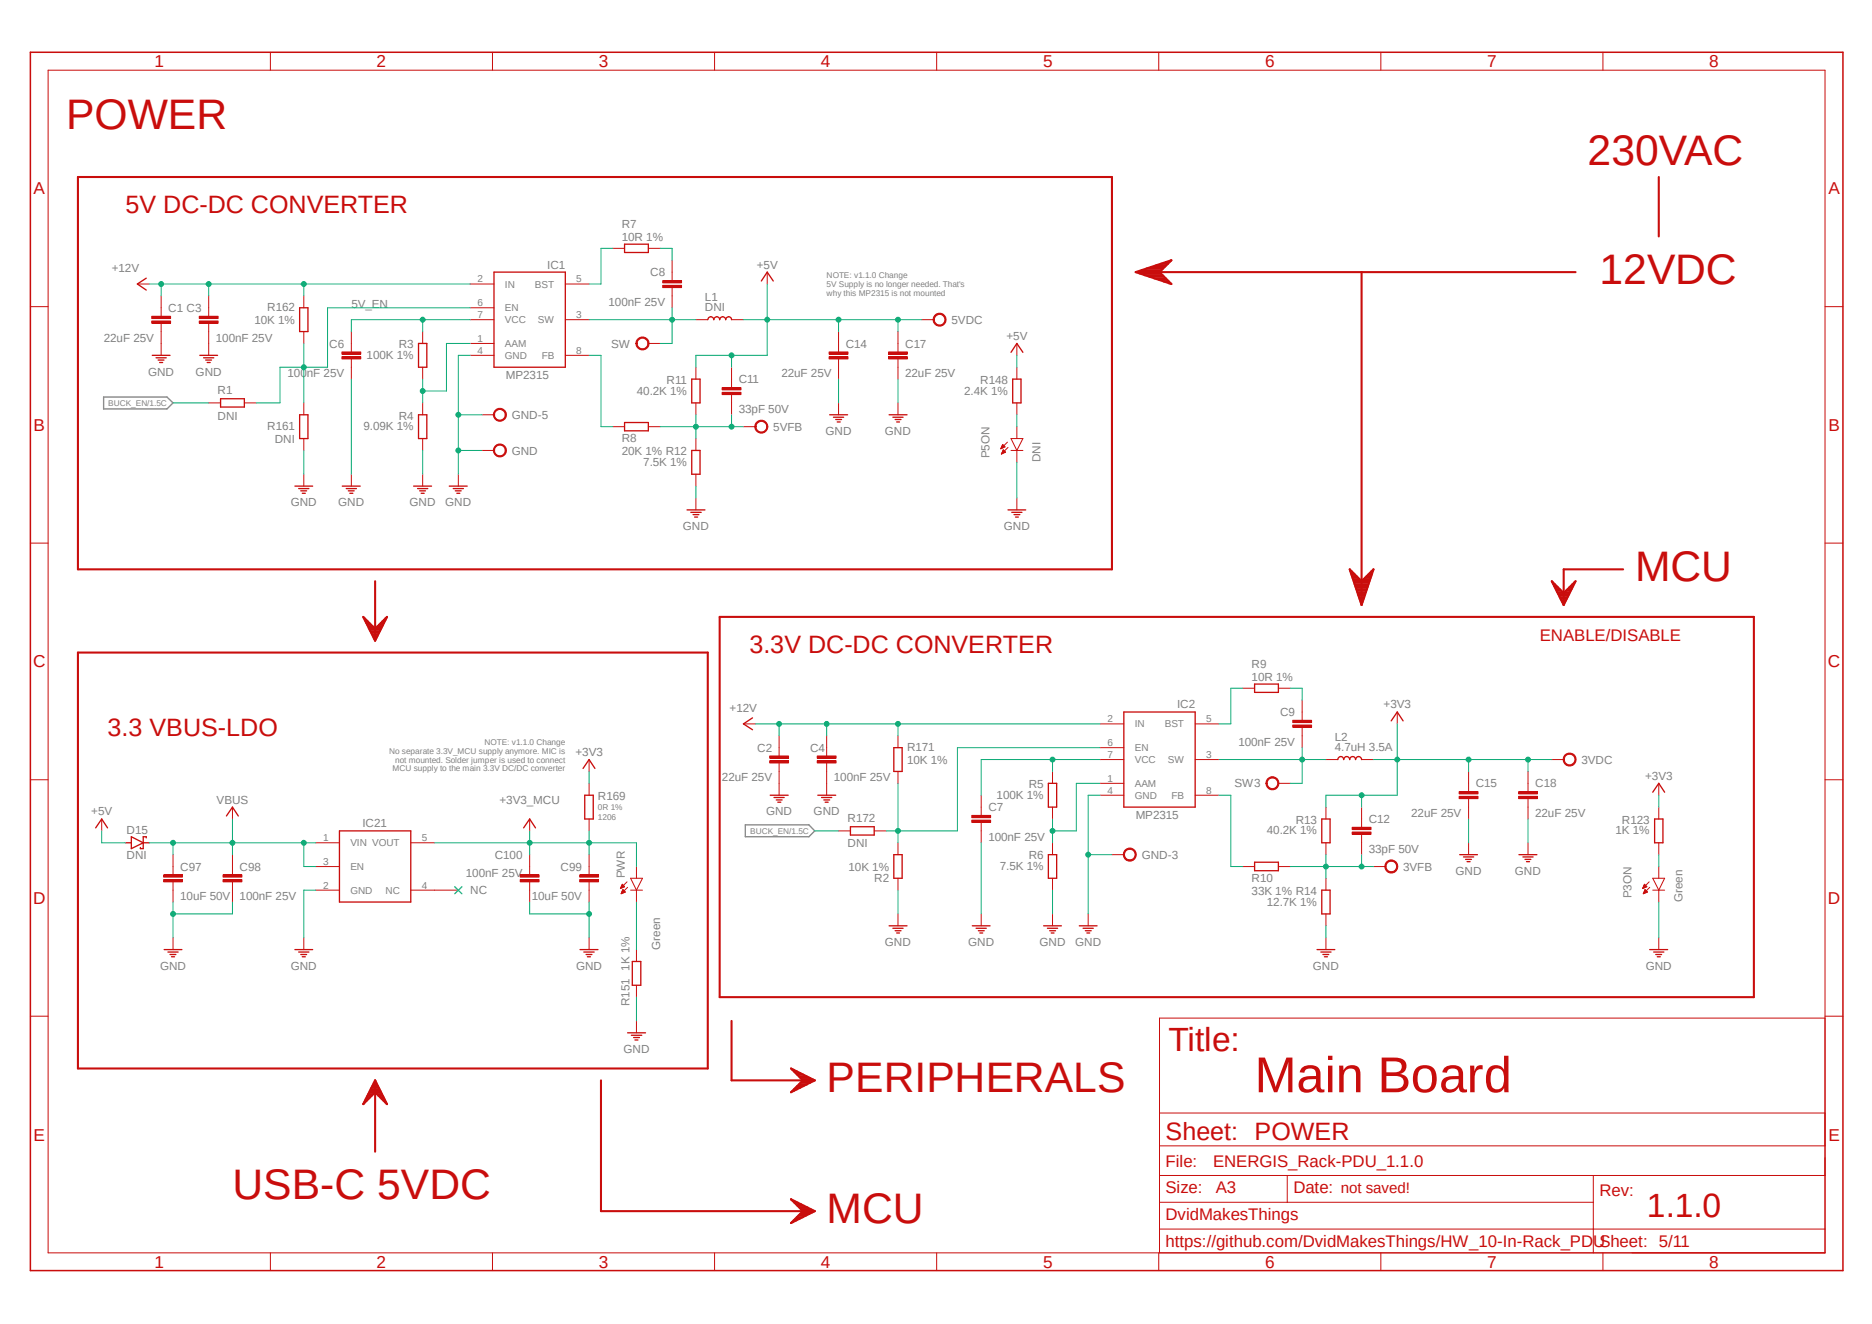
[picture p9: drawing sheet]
<svg xmlns="http://www.w3.org/2000/svg" width="420mm" height="297mm" viewBox="0 0 420 297" stroke-linecap="round" stroke-linejoin="round" font-family="sans-serif">
<path d="M6.3 11.4l407.6 274.2M413.9 11.4l-407.6 274.2" fill="none" stroke="#fff" stroke-width=".22"/>
<path d="M23.2 89.1h14.3l1.3 1.3-1.3 1.3h-14.3zM167.2 185h14.3l1.3 1.4-1.3 1.3h-14.3z" fill="none" stroke="#808080" stroke-width=".3"/>
<g fill="none" stroke="#c90d0c" stroke-width=".47">
<path d="M17.5 39.7h232v88h-232zM372.2 39.7v13.3M258.3 59.9h3M259.4 59.5h2.3M260.5 59.2h1.5M261.6 58.8h.8M262.6 58.5h.2M254.8 61h98.7M254.8 61l8-2.6-2.7 2.6 2.7 2.7zM255.7 61.3h4.7M256.1 60.6h4.5M256.8 61.7h4"/>
<path d="M257.2 60.2h3.7M257.9 62.1h3.3M259 62.4h2.5M260.1 62.8h1.8M261.1 63.2h1.2M262.2 63.5h.4M305.5 61v74.7M81.5 138.4l2.7 2.7 2.6-2.7-2.6 5.3zM81.6 138.7h.2M81.8 139.1h.4M82 139.4h.5M82.2 139.8h.7"/>
<path d="M84.2 130.4v13.3M85.4 139.8h.7M85.8 139.4h.5M86.1 139.1h.4M86.5 138.7h.2M161.5 138.4h232v85.3h-232zM302.8 127.7l2.7 2.7 2.6-2.7-2.6 8zM302.9 127.8h.1M302.9 128.1h.3M303.1 128.5h.5M303.2 128.9h.8M303.3 129.2h1"/>
<path d="M303.4 129.6h1.3M303.6 130h1.5M303.7 130.3h1.7M303.8 130.7h3.3M303.9 131.1h3.1M304 131.4h2.9M304.2 131.8h2.6M304.3 132.2h2.4M304.4 132.5h2.1M304.5 132.9h1.9M304.6 133.3h1.7M304.8 133.6h1.4"/>
<path d="M304.9 134h1.2M305 134.3h.9M305.1 134.7h.7M305.3 135h.4M305.4 135.4h.2M305.5 130.3h1.8M305.9 130h1.5M306.2 129.6h1.3M306.6 129.2h1M307 128.9h.8M307.3 128.5h.5M307.7 128.1h.3"/>
<path d="M308.1 127.8h.1M348.1 130.4l2.7 2.7 2.7-2.7-2.7 5.3zM348.3 130.7h.1M348.5 131.1h.3M348.7 131.4h.5M348.8 131.8h.7M349 132.2h.9M349.2 132.5h1.1M349.4 132.9h1.2M349.6 133.3h2.4M349.8 133.6h2.1M349.9 134h1.8"/>
<path d="M350.1 134.3h1.4M350.3 134.7h1M350.5 135h.6M350.6 135.4h.3M351 132.9h1.2M351.3 132.5h1.1M351.7 132.2h.9M352 131.8h.8M352.4 131.4h.5M352.8 131.1h.3M353.1 130.7h.2M364.2 127.7h-13.4v8"/>
<path d="M17.5 146.4h141.3v93.3h-141.3zM82.4 140.2h.8M82.5 140.5h1.1M82.7 140.9h1.3M82.9 141.2h2.5M83.1 141.6h2.1M83.3 141.9h1.7M83.4 142.3h1.4M83.7 142.7h1M83.8 143h.7M84 143.4h.3M84.3 140.9h1.3"/>
<path d="M84.7 140.5h1.1M85 140.2h.9M164.1 229v13.4h18.7M177.5 239.7l5.3 2.7-5.3 2.6 2.6-2.6zM177.8 240h.3M81.5 247.6h.1M81.7 247.3h.2M81.9 246.9h.4M82 246.5h.6M82.3 246.2h.7M82.4 245.8h1M82.6 245.4h1.1"/>
<path d="M82.8 245.1h1.3M83 244.7h2.3M83.1 244.3h2M83.3 244h1.7M83.5 243.6h1.3M83.7 243.3h.9M83.9 242.9h.5M84.1 242.5h.1M84.2 242.4v16M84.2 242.4l2.6 5.3-2.6-2.7-2.7 2.7zM84.2 245.1h1.3M84.6 245.4h1.1"/>
<path d="M84.9 245.8h1M85.3 246.2h.8M85.6 246.5h.6M86 246.9h.4M86.4 247.3h.2M86.7 247.6h.1M134.8 242.4v29.3h48M177.8 244.7h.3M178.1 244.3h.7M178.1 240.4h.7M178.5 244h1M178.5 240.7h1"/>
<path d="M178.9 243.6h1.4M178.9 241.1h1.4M179.2 243.3h1.8M179.2 241.5h1.8M179.6 241.8h2.1M179.6 242.9h2.1M180 242.5h2.5M180 242.2h2.5M177.5 269l5.3 2.7-5.3 2.7 2.6-2.7zM177.7 274.2h.2M177.8 269.4h.4M178.1 273.8h.5"/>
<path d="M178.2 269.8h.8M178.4 273.4h1M178.6 270.1h1.1M178.8 273h1.3M178.9 270.5h1.5M179.2 272.7h1.6M179.3 270.8h1.8M179.5 272.3h2.1M179.7 271.2h2.2M179.9 271.9h2.4M180 271.6h2.6"/>
</g>
<path d="M46.8 69v1.9M46.8 72.5v1.9M105.5 77h5.3M105.5 63.7h5.3M105.5 71.7h5.3M105.5 79.7h5.3M105.5 69h5.3M126.8 63.7h5.4M126.8 71.7h5.4M126.8 79.7h5.4" fill="none" stroke="#c90d0c" stroke-width=".22"/>
<path d="M110.8 61h16v21.4h-16z" fill="none" stroke="#c90d0c" stroke-width=".3"/>
<path d="M44.7 72h4.2v.5h-4.2z" fill-rule="evenodd" fill="#c90d0c"/>
<path d="M44.7 72h4.2v.5h-4.2z" fill="none" stroke="#c90d0c" stroke-width=".22"/>
<path d="M44.7 71h4.2v.5h-4.2z" fill-rule="evenodd" fill="#c90d0c"/>
<path d="M44.7 71h4.2v.5h-4.2zM46.8 66.4v2.6M46.8 74.4v2.6M78.8 77v1.9M78.8 80.5v1.9" fill="none" stroke="#c90d0c" stroke-width=".22"/>
<path d="M76.7 80h4.2v.5h-4.2z" fill-rule="evenodd" fill="#c90d0c"/>
<path d="M76.7 80h4.2v.5h-4.2z" fill="none" stroke="#c90d0c" stroke-width=".22"/>
<path d="M76.7 79h4.2v.5h-4.2z" fill-rule="evenodd" fill="#c90d0c"/>
<g fill="none" stroke="#c90d0c" stroke-width=".22">
<path d="M137.5 55.7h2.6M145.5 55.7h2.6M36.2 77v2.7M46.8 77v2.7M76.7 79h4.2v.5h-4.2zM78.8 74.4v2.6M150.8 61v1.9M150.8 64.5v1.9M78.8 82.4v2.6M94.8 90.4v2.6M94.8 98.4v2.6M78.8 106.4v2.7"/>
<path d="M94.8 106.4v2.7M102.8 106.4v2.7"/>
</g>
<g fill="none" stroke="#c90d0c" stroke-width=".3">
<path d="M140.1 54.8h5.4v1.8h-5.4zM34.2 79.7h3.9M44.8 79.7h4M35 80.3h2.3M35.5 80.8h1.3M35.8 81.3h.7M45.7 80.3h2.3M46.1 80.8h1.4M46.5 81.3h.7M93.9 93h1.9v5.4h-1.9zM76.8 109.1h4M77.7 109.6h2.3"/>
<path d="M78.1 110.1h1.4M78.5 110.7h.7M92.8 109.1h4M93.7 109.6h2.3M94.1 110.1h1.4M94.5 110.7h.7M100.8 109.1h4M101.7 109.6h2.3M102.2 110.1h1.3M102.5 110.7h.7"/>
</g>
<path d="M148.7 64h4.2v.5h-4.2z" fill-rule="evenodd" fill="#c90d0c"/>
<path d="M148.7 64h4.2v.5h-4.2z" fill="none" stroke="#c90d0c" stroke-width=".22"/>
<path d="M148.7 62.9h4.2v.6h-4.2z" fill-rule="evenodd" fill="#c90d0c"/>
<g fill="none" stroke="#c90d0c" stroke-width=".22">
<path d="M150.8 58.4v2.6M148.7 62.9h4.2v.6h-4.2zM150.8 66.4v2.6M156.1 71.7h2.7M164.1 71.7h2.7M137.5 95.7h2.6M145.5 95.7h2.6M156.1 82.4v2.6M156.1 90.4v2.6M156.1 98.4v2.6M164.1 85v1.9M164.1 88.5v1.9"/>
<path d="M156.1 106.4v2.7M156.1 111.7v2.7"/>
</g>
<path d="M158.8 71.7a.68 .68 0 0 1 .7-.7 .68 .68 0 0 1 .6 .7 .66 .66 0 0 1 .7-.7 .66 .66 0 0 1 .7 .7 .68 .68 0 0 1 .6-.7 .68 .68 0 0 1 .7 .7 .66 .66 0 0 1 .7-.7 .66 .66 0 0 1 .6 .7M140.1 94.8h5.4v1.8h-5.4zM155.2 85h1.9v5.4h-1.9zM154.1 114.4h4.1M155 114.9h2.3M155.2 101h1.9v5.4h-1.9zM155.5 115.4h1.3M155.8 116h.7" fill="none" stroke="#c90d0c" stroke-width=".3"/>
<path d="M162 88h4.2v.5h-4.2z" fill-rule="evenodd" fill="#c90d0c"/>
<path d="M162 88h4.2v.5h-4.2z" fill="none" stroke="#c90d0c" stroke-width=".22"/>
<path d="M162 87h4.2v.5h-4.2z" fill-rule="evenodd" fill="#c90d0c"/>
<path d="M172.1 61v2.7M206.8 71.7h2.7M162 87h4.2v.5h-4.2zM164.1 82.4v2.6M164.1 90.4v2.6M188.1 90.4v2.6" fill="none" stroke="#c90d0c" stroke-width=".22"/>
<path d="M170.8 63l1.3-2 1.4 2M186.1 93h4.1M187 93.6h2.3M187.5 94.1h1.3M187.8 94.7h.7" fill="none" stroke="#c90d0c" stroke-width=".3"/>
<path d="M209.7 70.8a1.46 1.46 0 0 1 2.3 .1 1.46 1.46 0 0 1-.8 2.2 1.46 1.46 0 0 1-1.9-1.4h.3a1.19 1.19 0 0 1 1.6-1.1 1.19 1.19 0 0 1 .4 1.9 1.19 1.19 0 0 1-1.9-.4l-.1-.4h-.3z" fill-rule="evenodd" fill="#c90d0c"/>
<path d="M145.5 77h2.6M209.7 70.8a1.46 1.46 0 0 1 2.3 .1 1.46 1.46 0 0 1-.8 2.2 1.46 1.46 0 0 1-1.9-1.4h.3a1.19 1.19 0 0 1 1.6-1.1 1.19 1.19 0 0 1 .4 1.9 1.19 1.19 0 0 1-1.9-.4l-.1-.4h-.3z" fill="none" stroke="#c90d0c" stroke-width=".22"/>
<path d="M143 76.1a1.48 1.48 0 0 1 2.4 .1 1.48 1.48 0 0 1-.8 2.3 1.48 1.48 0 0 1-1.9-1.5h.3a1.21 1.21 0 0 1 1.5-1.1 1.21 1.21 0 0 1 .7 1.9 1.21 1.21 0 0 1-2 0l-.2-.8h-.3z" fill-rule="evenodd" fill="#c90d0c"/>
<path d="M143 76.1a1.48 1.48 0 0 1 2.4 .1 1.48 1.48 0 0 1-.8 2.3 1.48 1.48 0 0 1-1.9-1.5h.3a1.21 1.21 0 0 1 1.5-1.1 1.21 1.21 0 0 1 .7 1.9 1.21 1.21 0 0 1-2 0l-.2-.8h-.3zM166.8 95.7h2.7" fill="none" stroke="#c90d0c" stroke-width=".22"/>
<path d="M169.7 94.8a1.46 1.46 0 0 1 2.3 .1 1.46 1.46 0 0 1-.8 2.2 1.46 1.46 0 0 1-1.9-1.4h.3a1.21 1.21 0 0 1 1.6-1.1 1.21 1.21 0 0 1 .6 1.8 1.21 1.21 0 0 1-1.9 .1l-.3-.8h-.3z" fill-rule="evenodd" fill="#c90d0c"/>
<path d="M169.7 94.8a1.46 1.46 0 0 1 2.3 .1 1.46 1.46 0 0 1-.8 2.2 1.46 1.46 0 0 1-1.9-1.4h.3a1.21 1.21 0 0 1 1.6-1.1 1.21 1.21 0 0 1 .6 1.8 1.21 1.21 0 0 1-1.9 .1l-.3-.8h-.3zM108.2 101h2.6" fill="none" stroke="#c90d0c" stroke-width=".22"/>
<path d="M111 100.1a1.47 1.47 0 0 1 2.4 .2 1.47 1.47 0 0 1-.9 2.2 1.47 1.47 0 0 1-1.8-1.5h.3a1.21 1.21 0 0 1 1.5-1.1 1.21 1.21 0 0 1 .6 1.9 1.21 1.21 0 0 1-1.9 0l-.2-.8h-.3z" fill-rule="evenodd" fill="#c90d0c"/>
<path d="M108.2 93h2.6M111 100.1a1.47 1.47 0 0 1 2.4 .2 1.47 1.47 0 0 1-.9 2.2 1.47 1.47 0 0 1-1.8-1.5h.3a1.21 1.21 0 0 1 1.5-1.1 1.21 1.21 0 0 1 .6 1.9 1.21 1.21 0 0 1-1.9 0l-.2-.8h-.3z" fill="none" stroke="#c90d0c" stroke-width=".22"/>
<path d="M111 92.1a1.47 1.47 0 0 1 2.4 .2 1.47 1.47 0 0 1-.9 2.2 1.47 1.47 0 0 1-1.8-1.5h.3a1.21 1.21 0 0 1 1.5-1.1 1.21 1.21 0 0 1 .6 1.9 1.21 1.21 0 0 1-1.9 0l-.2-.8h-.3z" fill-rule="evenodd" fill="#c90d0c"/>
<path d="M30.8 63.7h2.7M36.2 69v1.9M36.2 72.5v1.9M94.8 74.4v2.6M94.8 82.4v2.6M111 92.1a1.47 1.47 0 0 1 2.4 .2 1.47 1.47 0 0 1-.9 2.2 1.47 1.47 0 0 1-1.8-1.5h.3a1.21 1.21 0 0 1 1.5-1.1 1.21 1.21 0 0 1 .6 1.9 1.21 1.21 0 0 1-1.9 0l-.2-.8h-.3z" fill="none" stroke="#c90d0c" stroke-width=".22"/>
<path d="M32.8 62.4l-2 1.3 2 1.4M93.9 77h1.9v5.4h-1.9z" fill="none" stroke="#c90d0c" stroke-width=".3"/>
<path d="M34 72h4.3v.5h-4.3z" fill-rule="evenodd" fill="#c90d0c"/>
<path d="M34 72h4.3v.5h-4.3z" fill="none" stroke="#c90d0c" stroke-width=".22"/>
<path d="M34 71h4.3v.5h-4.3z" fill-rule="evenodd" fill="#c90d0c"/>
<path d="M34 71h4.3v.5h-4.3zM36.2 66.4v2.6M36.2 74.4v2.6M188.1 77v1.9M188.1 80.5v1.9" fill="none" stroke="#c90d0c" stroke-width=".22"/>
<path d="M186 80h4.2v.5h-4.2z" fill-rule="evenodd" fill="#c90d0c"/>
<path d="M186 80h4.2v.5h-4.2z" fill="none" stroke="#c90d0c" stroke-width=".22"/>
<path d="M186 79h4.2v.5h-4.2z" fill-rule="evenodd" fill="#c90d0c"/>
<path d="M186 79h4.2v.5h-4.2zM188.1 74.4v2.6M201.5 77v1.9M188.1 82.4v2.6M201.5 80.5v1.9" fill="none" stroke="#c90d0c" stroke-width=".22"/>
<path d="M199.3 80h4.3v.5h-4.3z" fill-rule="evenodd" fill="#c90d0c"/>
<path d="M199.3 80h4.3v.5h-4.3z" fill="none" stroke="#c90d0c" stroke-width=".22"/>
<path d="M199.3 79h4.3v.5h-4.3z" fill-rule="evenodd" fill="#c90d0c"/>
<g fill="none" stroke="#c90d0c" stroke-width=".22">
<path d="M199.3 79h4.3v.5h-4.3zM201.5 74.4v2.6M201.5 82.4v2.6M201.5 90.4v2.6M185.5 167.7v1.9M185.5 171.2v1.9M246.8 175.7h5.3M246.8 162.4h5.3M246.8 170.4h5.3M246.8 178.4h5.3M246.8 167.7h5.3M268.1 162.4h5.4"/>
<path d="M268.1 170.4h5.4M268.1 178.4h5.4"/>
</g>
<path d="M199.5 93h4M200.3 93.6h2.3M200.8 94.1h1.3M201.2 94.7h.6M252.1 159.7h16v21.4h-16z" fill="none" stroke="#c90d0c" stroke-width=".3"/>
<path d="M183.3 170.6h4.3v.6h-4.3z" fill-rule="evenodd" fill="#c90d0c"/>
<path d="M183.3 170.6h4.3v.6h-4.3z" fill="none" stroke="#c90d0c" stroke-width=".22"/>
<path d="M183.3 169.6h4.3v.5h-4.3z" fill-rule="evenodd" fill="#c90d0c"/>
<path d="M183.3 169.6h4.3v.5h-4.3zM185.5 165.1v2.6M185.5 173.1v2.6M201.5 189.1v2.6M201.5 197v2.7M220.1 181.1v1.8M220.1 184.5v1.9" fill="none" stroke="#c90d0c" stroke-width=".22"/>
<path d="M200.5 191.7h1.9v5.3h-1.9z" fill="none" stroke="#c90d0c" stroke-width=".3"/>
<path d="M218 184h4.2v.5h-4.2z" fill-rule="evenodd" fill="#c90d0c"/>
<path d="M218 184h4.2v.5h-4.2z" fill="none" stroke="#c90d0c" stroke-width=".22"/>
<path d="M218 182.9h4.2v.5h-4.2z" fill-rule="evenodd" fill="#c90d0c"/>
<g fill="none" stroke="#c90d0c" stroke-width=".22">
<path d="M278.8 154.4h2.7M286.8 154.4h2.7M292.1 159.7v1.9M174.8 175.7v2.7M185.5 175.7v2.7M220.1 178.4v2.7M292.1 163.2v1.9M218 182.9h4.2v.5h-4.2zM220.1 186.4v2.7M236.1 189.1v2.6M236.1 197v2.7M220.1 205v2.7"/>
<path d="M236.1 205v2.7M244.1 205v2.7"/>
</g>
<g fill="none" stroke="#c90d0c" stroke-width=".3">
<path d="M281.5 153.5h5.3v1.8h-5.3zM172.8 178.4h4M173.7 178.9h2.2M174.2 179.5h1.3M174.5 180h.7M183.5 178.4h4M184.3 178.9h2.3M184.8 179.5h1.3M185.1 180h.7M235.2 191.7h1.9v5.3h-1.9zM218.1 207.7h4M219 208.2h2.3"/>
<path d="M219.5 208.8h1.3M219.8 209.3h.7M234.1 207.7h4M235 208.2h2.3M235.5 208.8h1.3M235.8 209.3h.7M242.1 207.7h4M243 208.2h2.3M243.5 208.8h1.3M243.8 209.3h.7"/>
</g>
<path d="M290 162.6h4.3v.6h-4.3z" fill-rule="evenodd" fill="#c90d0c"/>
<path d="M290 162.6h4.3v.6h-4.3z" fill="none" stroke="#c90d0c" stroke-width=".22"/>
<path d="M290 161.6h4.3v.5h-4.3z" fill-rule="evenodd" fill="#c90d0c"/>
<g fill="none" stroke="#c90d0c" stroke-width=".22">
<path d="M292.1 157.1v2.6M290 161.6h4.3v.5h-4.3zM292.1 165.1v2.6M297.5 170.4h2.6M305.5 170.4h2.6M278.8 194.4h2.7M286.8 194.4h2.7M297.5 181.1v2.6M297.5 189.1v2.6M297.5 197v2.7M305.5 183.7v1.9M305.5 187.2v1.9"/>
<path d="M297.5 205v2.7M297.5 210.4v2.6"/>
</g>
<path d="M300.1 170.4a.66 .66 0 0 1 .7-.7 .66 .66 0 0 1 .7 .7 .68 .68 0 0 1 .6-.7 .68 .68 0 0 1 .7 .7 .66 .66 0 0 1 .7-.7 .66 .66 0 0 1 .6 .7 .68 .68 0 0 1 .7-.7 .68 .68 0 0 1 .7 .7M281.5 193.4h5.3v1.9h-5.3zM296.5 183.7h1.9v5.4h-1.9zM296.5 199.7h1.9v5.3h-1.9zM295.5 213h4M296.3 213.6h2.3M296.8 214.1h1.3M297.1 214.6h.7" fill="none" stroke="#c90d0c" stroke-width=".3"/>
<path d="M303.4 186.6h4.2v.6h-4.2z" fill-rule="evenodd" fill="#c90d0c"/>
<path d="M303.4 186.6h4.2v.6h-4.2z" fill="none" stroke="#c90d0c" stroke-width=".22"/>
<path d="M303.4 185.6h4.2v.5h-4.2z" fill-rule="evenodd" fill="#c90d0c"/>
<path d="M348.1 170.4h2.7M303.4 185.6h4.2v.5h-4.2zM305.5 181.1v2.6M305.5 189.1v2.6M329.5 189.1v2.6" fill="none" stroke="#c90d0c" stroke-width=".22"/>
<path d="M327.5 191.7h4M328.3 192.2h2.3M328.8 192.8h1.3M329.1 193.3h.7" fill="none" stroke="#c90d0c" stroke-width=".3"/>
<path d="M351 169.4a1.46 1.46 0 0 1 2.4 .1 1.46 1.46 0 0 1-.8 2.2 1.46 1.46 0 0 1-1.9-1.3h.2a1.19 1.19 0 0 1 1.7-1.2 1.19 1.19 0 0 1 .4 2 1.19 1.19 0 0 1-2-.4l-.1-.4h-.2z" fill-rule="evenodd" fill="#c90d0c"/>
<path d="M286.8 175.7h2.7M351 169.4a1.46 1.46 0 0 1 2.4 .1 1.46 1.46 0 0 1-.8 2.2 1.46 1.46 0 0 1-1.9-1.3h.2a1.19 1.19 0 0 1 1.7-1.2 1.19 1.19 0 0 1 .4 2 1.19 1.19 0 0 1-2-.4l-.1-.4h-.2z" fill="none" stroke="#c90d0c" stroke-width=".22"/>
<path d="M284.4 174.8a1.46 1.46 0 0 1 2.3 .1 1.46 1.46 0 0 1-.8 2.2 1.46 1.46 0 0 1-1.9-1.4h.3a1.19 1.19 0 0 1 1.6-1.2 1.19 1.19 0 0 1 .4 2 1.19 1.19 0 0 1-1.9-.4l-.1-.4h-.3z" fill-rule="evenodd" fill="#c90d0c"/>
<path d="M284.4 174.8a1.46 1.46 0 0 1 2.3 .1 1.46 1.46 0 0 1-.8 2.2 1.46 1.46 0 0 1-1.9-1.4h.3a1.19 1.19 0 0 1 1.6-1.2 1.19 1.19 0 0 1 .4 2 1.19 1.19 0 0 1-1.9-.4l-.1-.4h-.3zM308.1 194.4h2.7" fill="none" stroke="#c90d0c" stroke-width=".22"/>
<path d="M311 193.4a1.46 1.46 0 0 1 2.4 .1 1.46 1.46 0 0 1-.8 2.3 1.46 1.46 0 0 1-1.9-1.4h.2a1.19 1.19 0 0 1 1.6-1.2 1.19 1.19 0 0 1 .5 2 1.19 1.19 0 0 1-2-.4l-.1-.4h-.2z" fill-rule="evenodd" fill="#c90d0c"/>
<path d="M249.5 191.7h2.6M311 193.4a1.46 1.46 0 0 1 2.4 .1 1.46 1.46 0 0 1-.8 2.3 1.46 1.46 0 0 1-1.9-1.4h.2a1.19 1.19 0 0 1 1.6-1.2 1.19 1.19 0 0 1 .5 2 1.19 1.19 0 0 1-2-.4l-.1-.4h-.2z" fill="none" stroke="#c90d0c" stroke-width=".22"/>
<path d="M252.3 190.8a1.46 1.46 0 0 1 2.4 .1 1.46 1.46 0 0 1-.8 2.2 1.46 1.46 0 0 1-1.9-1.4h.3a1.19 1.19 0 0 1 1.6-1.2 1.19 1.19 0 0 1 .4 2 1.19 1.19 0 0 1-2-.4v-.4h-.3z" fill-rule="evenodd" fill="#c90d0c"/>
<path d="M313.5 159.7v2.7M166.8 162.4h2.7M174.8 167.7v1.9M174.8 171.2v1.9M236.1 173.1v2.6M236.1 181.1v2.6M252.3 190.8a1.46 1.46 0 0 1 2.4 .1 1.46 1.46 0 0 1-.8 2.2 1.46 1.46 0 0 1-1.9-1.4h.3a1.19 1.19 0 0 1 1.6-1.2 1.19 1.19 0 0 1 .4 2 1.19 1.19 0 0 1-2-.4v-.4h-.3z" fill="none" stroke="#c90d0c" stroke-width=".22"/>
<path d="M168.8 161l-2 1.4 2 1.3M235.2 175.7h1.9v5.4h-1.9zM312.1 161.7l1.4-2 1.3 2" fill="none" stroke="#c90d0c" stroke-width=".3"/>
<path d="M172.7 170.6h4.2v.6h-4.2z" fill-rule="evenodd" fill="#c90d0c"/>
<path d="M172.7 170.6h4.2v.6h-4.2z" fill="none" stroke="#c90d0c" stroke-width=".22"/>
<path d="M172.7 169.6h4.2v.5h-4.2z" fill-rule="evenodd" fill="#c90d0c"/>
<path d="M172.7 169.6h4.2v.5h-4.2zM174.8 165.1v2.6M174.8 173.1v2.6M329.5 175.7v1.9M329.5 179.2v1.9" fill="none" stroke="#c90d0c" stroke-width=".22"/>
<path d="M327.4 178.6h4.2v.6h-4.2z" fill-rule="evenodd" fill="#c90d0c"/>
<path d="M327.4 178.6h4.2v.6h-4.2z" fill="none" stroke="#c90d0c" stroke-width=".22"/>
<path d="M327.4 177.6h4.2v.5h-4.2z" fill-rule="evenodd" fill="#c90d0c"/>
<path d="M327.4 177.6h4.2v.5h-4.2zM329.5 173.1v2.6M342.8 175.7v1.9M342.8 179.2v1.9M329.5 181.1v2.6" fill="none" stroke="#c90d0c" stroke-width=".22"/>
<path d="M340.7 178.6h4.2v.6h-4.2z" fill-rule="evenodd" fill="#c90d0c"/>
<path d="M340.7 178.6h4.2v.6h-4.2z" fill="none" stroke="#c90d0c" stroke-width=".22"/>
<path d="M340.7 177.6h4.2v.5h-4.2z" fill-rule="evenodd" fill="#c90d0c"/>
<g fill="none" stroke="#c90d0c" stroke-width=".22">
<path d="M68.2 66.4v2.6M68.2 74.4v2.6M228.1 77v2.7M46.8 90.4h2.7M54.8 90.4h2.7M68.2 90.4v2.6M68.2 98.4v2.6M224.8 100h.4M224.9 99.9h.2M224.9 99.8h.1M226 99.2l-1.5 1.5M226.8 98.4h2.7l-1.4 2.6z"/>
<path d="M228.1 82.4v2.6M228.1 90.4v2.6M228.1 95.7v2.7M68.2 106.4v2.7M224.5 100.6l.1 .1M224.6 100.5h.2M224.6 100.5h.4M224.7 100.4h.5M224.7 100.2h.8M224.7 101.8h.1M224.7 100.2h.7M224.7 101.7h.3"/>
<path d="M224.8 100.1h.5M224.8 101.6h.4M224.8 101.5h.7M224.9 101.4h.7M224.9 101.3h.6M225 101.2h.4M225 101.1h.3M225 101h.2M225.5 100.2l-.5-.5-.5 1M225.5 100.2l-1 .5M225.6 101.4l-.5-.5-.4 1M225.6 101.4l-.9 .5"/>
<path d="M226.1 100.4l-1.4 1.5M226.8 101h2.7M228.1 101v2.7M228.1 111.7v2.7M340.7 177.6h4.2v.5h-4.2zM342.8 173.1v2.6M372.2 175.7v2.7M38.8 194.4v1.9M38.8 197.8v1.9M70.8 199.7h5.4M70.8 189.1h5.4M70.8 194.4h5.4"/>
<path d="M92.2 199.7h5.3M92.2 189.1h5.3M342.8 181.1v2.6M342.8 189.1v2.6M368.6 199.3h.1M368.6 199.2h.3M368.6 199.1h.5M368.7 199h.6M368.7 198.9h.7M368.8 198.8h.5M368.8 198.7h.4M368.9 198.6h.2"/>
<path d="M368.9 198.5h.2M368.9 198.4l.6 .5-.9 .4zM368.9 199.9h.5M369 199.8h.3M369 199.7h.2M369 199.6h.1M369.1 199.6l.5 .5-.9 .4zM370 197.8l-1.4 1.5M370.1 199.1l-1.4 1.4M370.8 197h2.7l-1.3 2.7zM370.8 199.7h2.7M372.2 181.1v2.6"/>
<path d="M372.2 189.1v2.6M372.2 194.4v2.6M372.2 199.7v2.7M201.5 205v2.7M368.7 200.4h.2M368.8 200.3h.3M368.8 200.2h.6M368.9 200.1h.7M368.9 200h.6M372.2 210.4v2.6"/>
</g>
<g fill="none" stroke="#c90d0c" stroke-width=".3">
<path d="M67.2 69h1.9v5.4h-1.9zM226.8 79l1.3-2 1.4 2M49.5 89.5h5.3v1.8h-5.3zM67.2 93h1.9v5.4h-1.9zM227.2 85h1.9v5.4h-1.9zM66.2 109.1h3.9M67 109.6h2.3M67.5 110.1h1.3M67.8 110.7h.7M226.1 114.4h4M227 114.9h2.3M227.5 115.4h1.3"/>
<path d="M227.8 116h.7M370.8 177.7l1.4-2 1.3 2M76.2 186.4h16v16h-16zM340.8 191.7h4M341.7 192.2h2.3M342.1 192.8h1.4M342.5 193.3h.7M371.2 183.7h1.9v5.4h-1.9zM199.5 207.7h4M200.3 208.2h2.3M200.8 208.8h1.3M201.2 209.3h.6"/>
<path d="M370.1 213h4M371 213.6h2.3M371.5 214.1h1.3M371.8 214.6h.7"/>
</g>
<path d="M36.7 197.3h4.2v.5h-4.2z" fill-rule="evenodd" fill="#c90d0c"/>
<path d="M36.7 197.3h4.2v.5h-4.2z" fill="none" stroke="#c90d0c" stroke-width=".22"/>
<path d="M36.7 196.3h4.2v.5h-4.2z" fill-rule="evenodd" fill="#c90d0c"/>
<path d="M36.7 196.3h4.2v.5h-4.2zM38.8 191.7v2.7M38.8 199.7v2.7M52.2 194.4v1.9M52.2 197.8v1.9" fill="none" stroke="#c90d0c" stroke-width=".22"/>
<path d="M50 197.3h4.3v.5h-4.3z" fill-rule="evenodd" fill="#c90d0c"/>
<path d="M50 197.3h4.3v.5h-4.3z" fill="none" stroke="#c90d0c" stroke-width=".22"/>
<path d="M50 196.3h4.3v.5h-4.3z" fill-rule="evenodd" fill="#c90d0c"/>
<path d="M50 196.3h4.3v.5h-4.3zM52.2 181.1v2.6M52.2 191.7v2.7M52.2 199.7v2.7M132.2 194.4v1.9M132.2 197.8v1.9M38.8 210.4v2.6" fill="none" stroke="#c90d0c" stroke-width=".22"/>
<path d="M50.8 183l1.4-1.9 1.3 1.9M36.8 213h4M37.7 213.6h2.3M38.1 214.1h1.4M38.5 214.6h.7" fill="none" stroke="#c90d0c" stroke-width=".3"/>
<path d="M130 197.3h4.3v.5h-4.3z" fill-rule="evenodd" fill="#c90d0c"/>
<path d="M130 197.3h4.3v.5h-4.3z" fill="none" stroke="#c90d0c" stroke-width=".22"/>
<path d="M130 196.3h4.3v.5h-4.3z" fill-rule="evenodd" fill="#c90d0c"/>
<path d="M118.8 194.4v1.9M118.8 197.8v1.9M130 196.3h4.3v.5h-4.3zM132.2 191.7v2.7M132.2 199.7v2.7" fill="none" stroke="#c90d0c" stroke-width=".22"/>
<path d="M116.7 197.3h4.2v.5h-4.2z" fill-rule="evenodd" fill="#c90d0c"/>
<path d="M116.7 197.3h4.2v.5h-4.2z" fill="none" stroke="#c90d0c" stroke-width=".22"/>
<path d="M116.7 196.3h4.2v.5h-4.2z" fill-rule="evenodd" fill="#c90d0c"/>
<g fill="none" stroke="#c90d0c" stroke-width=".22">
<path d="M10.8 15.7h398.6v265.4h-398.6zM60.7 11.7v4M110.5 11.7v4M160.3 11.7v4M210.1 11.7v4M260 11.7v4M309.8 11.7v4M359.6 11.7v4M6.8 68.8h4M409.4 68.8h4.1M6.8 121.8h4M409.4 121.8h4.1"/>
<path d="M6.8 174.9h4M132.2 170.4v2.7M132.2 175.7v2.7M201.5 165.1v2.6M201.5 173.1v2.6M409.4 174.9h4.1M22.8 183.7v2.7M97.5 199.7h5.3M116.7 196.3h4.2v.5h-4.2zM118.8 183.7v2.7M118.8 191.7v2.7M118.8 199.7v2.7"/>
<path d="M132.2 183.7v2.7M139.2 199.3h.1M139.3 199.2h.3M139.3 199.1h.5M139.4 199h.6M139.4 198.9h.7M139.4 198.8h.6M139.5 198.7h.4M139.5 198.6h.3M139.6 198.5h.1M139.6 199.9h.5M139.6 198.4l-.4 .9"/>
<path d="M139.6 198.4l.5 .5-.9 .4M139.6 198.4h.1M139.6 199.8h.4M139.7 199.7h.2M139.7 199.6h.1M140.7 197.8l-1.5 1.5M140.8 199.1l-1.4 1.4M141.5 199.7h2.6M141.5 197h2.6l-1.3 2.7zM142.8 194.4v2.6M142.8 199.7v2.7M188.1 186.4h2.7"/>
<path d="M196.1 186.4h2.7M68.2 210.4v2.6M132.2 210.4v2.6M139.4 200.4h.2M139.4 200.3h.4M139.5 200.2h.5M139.5 200.1h.8M139.5 200h.7M140.3 200.1l-.6-.5-.3 .9M140.3 200.1l-.9 .4M142.8 213v2.7M6.8 228h4"/>
<path d="M142.8 221v2.7M142.8 229v2.7M409.4 228h4.1M409.4 228.4h-149.3v52.7M260.1 249.7h149.3M260.1 257h149.3M260.1 263.7h149.3M260.1 275.7h149.3M260.1 269.7h97.4M288.8 263.7v6M357.5 263.7v17.4M60.7 281.1v3.9"/>
<path d="M110.5 281.1v3.9M160.3 281.1v3.9M210.1 281.1v3.9M260 281.1v3.9M309.8 281.1v3.9M359.6 281.1v3.9"/>
</g>
<g fill="none" stroke="#c90d0c" stroke-width=".3">
<path d="M130.8 172.4l1.4-2 1.3 2M131.2 178.4h1.9v5.3h-1.9zM200.5 167.7h1.9v5.4h-1.9zM21.5 185.7l1.3-2 1.3 2M28.2 189.1h1.3M29.5 187.7l2.6 1.4-2.6 1.3zM32.1 189.1h1.4M32.8 188v-.3h-.7v2.7h-.6v-.3M117.5 185.7l1.3-2 1.3 2M190.8 185.5h5.3v1.8h-5.3zM66.2 213h3.9M67 213.6h2.3"/>
<path d="M67.5 214.1h1.3M67.8 214.6h.7M130.1 213h4.1M131 213.6h2.3M131.5 214.1h1.3M131.8 214.6h.7M141.9 215.7h1.9v5.3h-1.9zM140.8 231.7h4M141.6 232.2h2.4M142.2 232.7h1.3M142.5 233.3h.6"/>
</g>
<path d="M6.8 11.7h406.7v273.3h-406.7z" fill="none" stroke="#c90d0c" stroke-width=".34"/>
<path d="M102 198.9l1.6 1.6M103.6 198.9l-1.6 1.6" fill="none" stroke="#0696d7" stroke-width=".3"/>
<path d="M33.5 63.7h72M36.2 63.7v2.7" fill="none" stroke="#0dab76" stroke-width=".22"/>
<circle cx="36.2" cy="63.7" r=".55" fill="#0dab76"/>
<g fill="none" stroke="#0dab76" stroke-width=".22">
<path d="M46.8 63.7v2.7"/>
<circle cx="36.2" cy="63.7" r=".55"/>
</g>
<circle cx="46.8" cy="63.7" r=".55" fill="#0dab76"/>
<g fill="none" stroke="#0dab76" stroke-width=".22">
<path d="M68.2 63.7v2.7"/>
<circle cx="46.8" cy="63.7" r=".55"/>
</g>
<circle cx="68.2" cy="63.7" r=".55" fill="#0dab76"/>
<g fill="none" stroke="#0dab76" stroke-width=".22">
<path d="M169.5 162.4h77.3M174.8 162.4v2.7"/>
<circle cx="68.2" cy="63.7" r=".55"/>
</g>
<circle cx="174.8" cy="162.4" r=".55" fill="#0dab76"/>
<g fill="none" stroke="#0dab76" stroke-width=".22">
<path d="M185.5 162.4v2.7"/>
<circle cx="174.8" cy="162.4" r=".55"/>
</g>
<circle cx="185.5" cy="162.4" r=".55" fill="#0dab76"/>
<g fill="none" stroke="#0dab76" stroke-width=".22">
<path d="M201.5 162.4v2.7"/>
<circle cx="185.5" cy="162.4" r=".55"/>
</g>
<circle cx="201.5" cy="162.4" r=".55" fill="#0dab76"/>
<g fill="none" stroke="#0dab76" stroke-width=".22">
<path d="M105.5 79.7h-2.7v26.7M102.8 93h5.4"/>
<circle cx="201.5" cy="162.4" r=".55"/>
</g>
<circle cx="102.8" cy="93" r=".55" fill="#0dab76"/>
<g fill="none" stroke="#0dab76" stroke-width=".22">
<path d="M102.8 101h5.4"/>
<circle cx="102.8" cy="93" r=".55"/>
</g>
<circle cx="102.8" cy="101" r=".55" fill="#0dab76"/>
<g fill="none" stroke="#0dab76" stroke-width=".22">
<path d="M78.8 85v21.4M188.1 85v5.4M201.5 85v5.4M94.8 101v5.4M156.1 109.1v2.6M246.8 178.4h-2.7v26.6M244.1 191.7h5.4"/>
<circle cx="102.8" cy="101" r=".55"/>
</g>
<circle cx="244.1" cy="191.7" r=".55" fill="#0dab76"/>
<g fill="none" stroke="#0dab76" stroke-width=".22">
<path d="M68.2 101v5.4M228.1 103.7v8M201.5 199.7v5.3M220.1 189.1v15.9M236.1 199.7v5.3M329.5 183.7v5.4M342.8 183.7v5.4M38.8 202.4v8M52.2 202.4v2.6h-13.4M297.5 207.7v2.7M372.2 202.4v8"/>
<circle cx="244.1" cy="191.7" r=".55"/>
</g>
<circle cx="38.8" cy="205" r=".55" fill="#0dab76"/>
<g fill="none" stroke="#0dab76" stroke-width=".22">
<path d="M118.8 202.4v2.6h13.4M132.2 202.4v8"/>
<circle cx="38.8" cy="205" r=".55"/>
</g>
<circle cx="132.2" cy="205" r=".55" fill="#0dab76"/>
<g fill="none" stroke="#0dab76" stroke-width=".22">
<path d="M164.1 79.7v2.7M172.1 71.7v8h-16v2.7M70.8 199.7h-2.6v10.7M142.8 223.7v5.3"/>
<circle cx="132.2" cy="205" r=".55"/>
</g>
<circle cx="164.1" cy="79.7" r=".55" fill="#0dab76"/>
<g fill="none" stroke="#0dab76" stroke-width=".22">
<path d="M166.8 71.7h21.3v2.7"/>
<circle cx="164.1" cy="79.7" r=".55"/>
</g>
<circle cx="172.1" cy="71.7" r=".55" fill="#0dab76"/>
<g fill="none" stroke="#0dab76" stroke-width=".22">
<path d="M172.1 63.7v8M201.5 71.7h5.3"/>
<circle cx="172.1" cy="71.7" r=".55"/>
</g>
<circle cx="188.1" cy="71.7" r=".55" fill="#0dab76"/>
<g fill="none" stroke="#0dab76" stroke-width=".22">
<path d="M188.1 71.7h13.4v2.7"/>
<circle cx="188.1" cy="71.7" r=".55"/>
</g>
<circle cx="201.5" cy="71.7" r=".55" fill="#0dab76"/>
<g fill="none" stroke="#0dab76" stroke-width=".22">
<path d="M137.5 55.7h-2.7v8h-2.6M132.2 79.7h2.6v16h2.7M132.2 71.7h23.9M150.8 69v2.7M228.1 79.7v2.7M22.8 186.4v2.7h5.4"/>
<circle cx="201.5" cy="71.7" r=".55"/>
</g>
<circle cx="150.8" cy="71.7" r=".55" fill="#0dab76"/>
<g fill="none" stroke="#0dab76" stroke-width=".22">
<path d="M148.1 55.7h2.7v2.7M150.8 71.7v5.3h-2.7M148.1 95.7h8M156.1 93v5.4"/>
<circle cx="150.8" cy="71.7" r=".55"/>
</g>
<circle cx="156.1" cy="95.7" r=".55" fill="#0dab76"/>
<g fill="none" stroke="#0dab76" stroke-width=".22">
<path d="M156.1 95.7h10.7M164.1 93v2.7"/>
<circle cx="156.1" cy="95.7" r=".55"/>
</g>
<circle cx="164.1" cy="95.7" r=".55" fill="#0dab76"/>
<g fill="none" stroke="#0dab76" stroke-width=".22">
<path d="M94.8 71.7v2.7M105.5 71.7h-26.7v2.7"/>
<circle cx="164.1" cy="95.7" r=".55"/>
</g>
<circle cx="94.8" cy="71.7" r=".55" fill="#0dab76"/>
<g fill="none" stroke="#0dab76" stroke-width=".22">
<path d="M100.2 77v10.7h-5.4M94.8 85v5.4"/>
<circle cx="94.8" cy="71.7" r=".55"/>
</g>
<circle cx="94.8" cy="87.7" r=".55" fill="#0dab76"/>
<g fill="none" stroke="#0dab76" stroke-width=".22">
<path d="M100.2 77h5.3M305.5 178.4v2.7M313.5 170.4v8h-16v2.7"/>
<circle cx="94.8" cy="87.7" r=".55"/>
</g>
<circle cx="305.5" cy="178.4" r=".55" fill="#0dab76"/>
<g fill="none" stroke="#0dab76" stroke-width=".22">
<path d="M308.1 170.4h21.4v2.7"/>
<circle cx="305.5" cy="178.4" r=".55"/>
</g>
<circle cx="313.5" cy="170.4" r=".55" fill="#0dab76"/>
<g fill="none" stroke="#0dab76" stroke-width=".22">
<path d="M313.5 162.4v8M342.8 170.4h5.3"/>
<circle cx="313.5" cy="170.4" r=".55"/>
</g>
<circle cx="329.5" cy="170.4" r=".55" fill="#0dab76"/>
<g fill="none" stroke="#0dab76" stroke-width=".22">
<path d="M329.5 170.4h13.3v2.7"/>
<circle cx="329.5" cy="170.4" r=".55"/>
</g>
<circle cx="342.8" cy="170.4" r=".55" fill="#0dab76"/>
<g fill="none" stroke="#0dab76" stroke-width=".22">
<path d="M278.8 154.4h-2.7v8h-2.6M132.2 173.1v2.6M273.5 178.4h2.6v16h2.7M273.5 170.4h24M292.1 167.7v2.7M372.2 178.4v2.7"/>
<circle cx="342.8" cy="170.4" r=".55"/>
</g>
<circle cx="292.1" cy="170.4" r=".55" fill="#0dab76"/>
<g fill="none" stroke="#0dab76" stroke-width=".22">
<path d="M289.5 154.4h2.6v2.7M292.1 170.4v5.3h-2.6M289.5 194.4h8M297.5 191.7v5.3"/>
<circle cx="292.1" cy="170.4" r=".55"/>
</g>
<circle cx="297.5" cy="194.4" r=".55" fill="#0dab76"/>
<g fill="none" stroke="#0dab76" stroke-width=".22">
<path d="M297.5 194.4h10.6M305.5 191.7v2.7"/>
<circle cx="297.5" cy="194.4" r=".55"/>
</g>
<circle cx="305.5" cy="194.4" r=".55" fill="#0dab76"/>
<g fill="none" stroke="#0dab76" stroke-width=".22">
<path d="M38.8 90.4h8M236.1 170.4v2.7M246.8 170.4h-26.7v8M182.8 186.4h5.3"/>
<circle cx="305.5" cy="194.4" r=".55"/>
</g>
<circle cx="236.1" cy="170.4" r=".55" fill="#0dab76"/>
<g fill="none" stroke="#0dab76" stroke-width=".22">
<path d="M246.8 175.7h-5.3v10.7h-5.4M236.1 183.7v5.4"/>
<circle cx="236.1" cy="170.4" r=".55"/>
</g>
<circle cx="236.1" cy="186.4" r=".55" fill="#0dab76"/>
<g fill="none" stroke="#0dab76" stroke-width=".22">
<path d="M68.2 77v13.4M68.2 82.4h-5.4v8h-5.3M228.1 93v2.7M372.2 191.7v2.7"/>
<circle cx="236.1" cy="186.4" r=".55"/>
</g>
<circle cx="68.2" cy="82.4" r=".55" fill="#0dab76"/>
<g fill="none" stroke="#0dab76" stroke-width=".22">
<path d="M105.5 69h-32v13.4h-5.3M52.2 183.7v8M52.2 189.1h-13.4v2.6"/>
<circle cx="68.2" cy="82.4" r=".55"/>
</g>
<circle cx="52.2" cy="189.1" r=".55" fill="#0dab76"/>
<g fill="none" stroke="#0dab76" stroke-width=".22">
<path d="M52.2 189.1h18.6M68.2 189.1v5.3h2.6"/>
<circle cx="52.2" cy="189.1" r=".55"/>
</g>
<circle cx="68.2" cy="189.1" r=".55" fill="#0dab76"/>
<g fill="none" stroke="#0dab76" stroke-width=".22">
<path d="M33.5 189.1h5.3"/>
<circle cx="68.2" cy="189.1" r=".55"/>
</g>
<circle cx="38.8" cy="189.1" r=".55" fill="#0dab76"/>
<g fill="none" stroke="#0dab76" stroke-width=".22">
<path d="M118.8 191.7v-2.6h13.4v2.6"/>
<circle cx="38.8" cy="189.1" r=".55"/>
</g>
<circle cx="118.8" cy="189.1" r=".55" fill="#0dab76"/>
<g fill="none" stroke="#0dab76" stroke-width=".22">
<path d="M118.8 186.4v2.7h-21.3M132.2 189.1h10.6v5.3"/>
<circle cx="118.8" cy="189.1" r=".55"/>
</g>
<circle cx="132.2" cy="189.1" r=".55" fill="#0dab76"/>
<g fill="none" stroke="#0dab76" stroke-width=".22">
<path d="M246.8 167.7h-32v18.7h-13.3v2.7M132.2 186.4v2.7M142.8 202.4v10.6"/>
<circle cx="132.2" cy="189.1" r=".55"/>
</g>
<circle cx="201.5" cy="186.4" r=".55" fill="#0dab76"/>
<g fill="none" stroke="#0dab76" stroke-width=".22">
<path d="M201.5 175.7v10.7h-2.7"/>
<circle cx="201.5" cy="186.4" r=".55"/>
</g>
<text font-size="11.3" fill="#c90d0c" x="281.5" y="245">Main Board</text>
<g font-size="9.6" fill="#c90d0c">
<text x="14.8" y="29">POWER</text>
<text x="356.2" y="37">230VAC</text>
<text x="358.8" y="63.7">12VDC</text>
<text x="366.8" y="130.4">MCU</text>
<text x="185.5" y="245">PERIPHERALS</text>
<text x="52.2" y="269">USB-C 5VDC</text>
<text x="185.5" y="274.4">MCU</text>
</g>
<g font-size="7.5" fill="#c90d0c">
<text x="262.1" y="235.7">Title:</text>
<text x="369.5" y="273">1.1.0</text>
</g>
<g font-size="5.6" fill="#c90d0c">
<text x="28.2" y="47.7">5V DC-DC CONVERTER</text>
<text x="168.1" y="146.4">3.3V DC-DC CONVERTER</text>
<text x="24.1" y="165.1">3.3 VBUS-LDO</text>
<text x="261.5" y="255.7">Sheet: POWER</text>
</g>
<g font-size="3.9" fill="#c90d0c">
<text x="34.7" y="15.1">1</text>
<text x="84.5" y="15.1">2</text>
<text x="134.3" y="15.1">3</text>
<text x="184.2" y="15.1">4</text>
<text x="234" y="15.1">5</text>
<text x="283.8" y="15.1">6</text>
<text x="333.7" y="15.1">7</text>
<text x="383.5" y="15.1">8</text>
<text x="7.5" y="43.6">A</text>
<text x="410.2" y="43.6">A</text>
<text x="7.5" y="96.7">B</text>
<text x="410.2" y="96.7">B</text>
<text x="7.4" y="149.7">C</text>
<text x="410.1" y="149.7">C</text>
<text x="7.4" y="202.8">D</text>
<text x="410.1" y="202.8">D</text>
<text x="7.5" y="255.9">E</text>
<text x="410.2" y="255.9">E</text>
<text x="34.7" y="284.4">1</text>
<text x="84.5" y="284.4">2</text>
<text x="134.3" y="284.4">3</text>
<text x="184.2" y="284.4">4</text>
<text x="234" y="284.4">5</text>
<text x="283.8" y="284.4">6</text>
<text x="333.7" y="284.4">7</text>
<text x="383.5" y="284.4">8</text>
</g>
<g font-size="3.8" fill="#c90d0c">
<text x="345.5" y="143.7">ENABLE/DISABLE</text>
<text x="261.5" y="261.7">File:</text>
<text x="272.2" y="261.7">ENERGIS_Rack-PDU_1.1.0</text>
<text x="261.5" y="267.7">Size:</text>
<text x="272.8" y="267.7">A3</text>
<text x="290.2" y="267.7">Date: not saved!</text>
<text x="358.8" y="268.4">Rev:</text>
<text x="261.5" y="273.7">DvidMakesThings</text>
<text x="261.5" y="279.7">https://github.com/DvidMakesThings/HW_10-In-Rack_PDUSheet: 5/11</text>
</g>
<g font-size="2.6" fill="#808080">
<text x="139.5" y="51.2">R7</text>
<text x="139.5" y="54.1">10R 1%</text>
<text x="25.1" y="61">+12V</text>
<text x="122.8" y="60.2">IC1</text>
<text x="145.9" y="62">C8</text>
<text x="169.8" y="60.2">+5V</text>
<text x="37.8" y="70">C1 C3</text>
<text x="59.9" y="69.8">R162</text>
<text x="78.8" y="69">5V_EN</text>
<text x="136.5" y="68.7">100nF 25V</text>
<text x="158.2" y="69.8">DNI</text>
<text x="158.2" y="67.5">L1</text>
<text x="23.3" y="76.7">22uF 25V</text>
<text x="48.4" y="76.7">100nF 25V</text>
<text x="57.1" y="72.8">10K 1%</text>
<text x="73.9" y="78">C6</text>
<text x="137.1" y="78">SW</text>
<text x="189.7" y="78">C14</text>
<text x="203.1" y="78">C17</text>
<text x="213.5" y="72.6">5VDC</text>
<text x="225.8" y="76.2">+5V</text>
<text x="82.3" y="80.5">100K 1%</text>
<text x="89.4" y="78.1">R3</text>
<text x="33.2" y="84.2">GND</text>
<text x="43.9" y="84.2">GND</text>
<text x="48.8" y="88.5">R1</text>
<text x="64.5" y="84.7">100nF 25V</text>
<text x="113.5" y="85">MP2315</text>
<text x="142.9" y="88.5">40.2K 1%</text>
<text x="149.6" y="86.1">R11</text>
<text x="165.7" y="86">C11</text>
<text x="175.3" y="84.7">22uF 25V</text>
<text x="203.1" y="84.7">22uF 25V</text>
<text x="216.3" y="88.5">2.4K 1%</text>
<text x="219.9" y="86.1">R148</text>
<text x="48.8" y="94.1">DNI</text>
<text x="89.4" y="94.1">R4</text>
<text x="114.8" y="94">GND-5</text>
<text x="165.7" y="92.7">33pF 50V</text>
<text x="59.9" y="96.5">R161</text>
<text x="61.6" y="99.4">DNI</text>
<text x="81.5" y="96.5">9.09K 1%</text>
<text x="114.8" y="102">GND</text>
<text x="139.5" y="99.1">R8</text>
<text x="173.5" y="96.6">5VFB</text>
<text x="185.2" y="97.6">GND</text>
<text x="198.5" y="97.6">GND</text>
<text x="139.5" y="102.1">20K 1% R12</text>
<text x="144.3" y="104.5">7.5K 1%</text>
<text x="222" y="102.8" transform="rotate(-90 222 102.8)">P5ON</text>
<text x="233.5" y="103.7" transform="rotate(-90 233.5 103.7)">DNI</text>
<text x="65.2" y="113.6">GND</text>
<text x="75.9" y="113.6">GND</text>
<text x="91.9" y="113.6">GND</text>
<text x="99.9" y="113.6">GND</text>
<text x="153.2" y="118.9">GND</text>
<text x="225.2" y="118.9">GND</text>
<text x="280.8" y="149.8">R9</text>
<text x="280.8" y="152.8">10R 1%</text>
<text x="163.7" y="159.7">+12V</text>
<text x="264.1" y="158.9">IC2</text>
<text x="287.2" y="160.7">C9</text>
<text x="310.4" y="158.9">+3V3</text>
<text x="277.8" y="167.3">100nF 25V</text>
<text x="299.5" y="166.2">L2</text>
<text x="129.1" y="169.6">+3V3</text>
<text x="169.9" y="168.7">C2</text>
<text x="181.7" y="168.7">C4</text>
<text x="203.5" y="171.4">10K 1%</text>
<text x="203.5" y="168.5">R171</text>
<text x="299.5" y="168.5">4.7uH 3.5A</text>
<text x="354.8" y="171.3">3VDC</text>
<text x="134.2" y="179.4">R169</text>
<text x="162" y="175.3">22uF 25V</text>
<text x="187.1" y="175.3">100nF 25V</text>
<text x="223.6" y="179.2">100K 1%</text>
<text x="230.8" y="176.8">R5</text>
<text x="277" y="176.7">SW3</text>
<text x="331.1" y="176.7">C15</text>
<text x="344.4" y="176.7">C18</text>
<text x="369.1" y="174.9">+3V3</text>
<text x="20.5" y="182.9">+5V</text>
<text x="48.6" y="180.3">VBUS</text>
<text x="81.3" y="185.6">IC21</text>
<text x="112.1" y="180.3">+3V3_MCU</text>
<text x="171.9" y="182.9">GND</text>
<text x="182.5" y="182.9">GND</text>
<text x="190.2" y="184.5">R172</text>
<text x="221.7" y="182">C7</text>
<text x="254.8" y="183.7">MP2315</text>
<text x="290.7" y="184.8">R13</text>
<text x="307.1" y="184.7">C12</text>
<text x="316.6" y="183.3">22uF 25V</text>
<text x="344.4" y="183.3">22uF 25V</text>
<text x="363.9" y="184.8">R123</text>
<text x="28.4" y="187">D15</text>
<text x="190.2" y="190.1">DNI</text>
<text x="221.7" y="188.6">100nF 25V</text>
<text x="284.2" y="187.2">40.2K 1%</text>
<text x="307.1" y="191.3">33pF 50V</text>
<text x="362.5" y="187.2">1K 1%</text>
<text x="28.4" y="192.7">DNI</text>
<text x="40.4" y="195.3">C97</text>
<text x="53.8" y="195.3">C98</text>
<text x="104.5" y="196.6">100nF 25V</text>
<text x="111" y="192.7">C100</text>
<text x="125.8" y="195.3">C99</text>
<text x="140.2" y="197.1" transform="rotate(-90 140.2 197.1)">PWR</text>
<text x="190.4" y="195.5">10K 1%</text>
<text x="196.1" y="197.8">R2</text>
<text x="224.3" y="195.2">7.5K 1%</text>
<text x="230.8" y="192.8">R6</text>
<text x="256.2" y="192.7">GND-3</text>
<text x="280.8" y="197.8">R10</text>
<text x="314.8" y="195.3">3VFB</text>
<text x="326.6" y="196.3">GND</text>
<text x="339.9" y="196.3">GND</text>
<text x="40.4" y="202">10uF 50V</text>
<text x="53.8" y="202">100nF 25V</text>
<text x="105.5" y="200.7">NC</text>
<text x="119.3" y="202">10uF 50V</text>
<text x="280.8" y="200.8">33K 1% R14</text>
<text x="284.2" y="203.2">12.7K 1%</text>
<text x="366" y="201.5" transform="rotate(-90 366 201.5)">P3ON</text>
<text x="377.5" y="202.3" transform="rotate(-90 377.5 202.3)">Green</text>
<text x="148.1" y="213" transform="rotate(-90 148.1 213)">Green</text>
<text x="198.5" y="212.2">GND</text>
<text x="217.2" y="212.2">GND</text>
<text x="233.2" y="212.2">GND</text>
<text x="241.2" y="212.2">GND</text>
<text x="35.9" y="217.5">GND</text>
<text x="65.2" y="217.5">GND</text>
<text x="129.2" y="217.5">GND</text>
<text x="141.2" y="217.7" transform="rotate(-90 141.2 217.7)">1K 1%</text>
<text x="294.6" y="217.5">GND</text>
<text x="369.2" y="217.5">GND</text>
<text x="141.2" y="225.7" transform="rotate(-90 141.2 225.7)">R151</text>
<text x="139.9" y="236.2">GND</text>
</g>
<g font-size="2.2" fill="#808080">
<text x="107.1" y="63.3">2</text>
<text x="113.3" y="64.5">IN</text>
<text x="120" y="64.5">BST</text>
<text x="129.3" y="63.3">5</text>
<text x="107.1" y="71.3">7</text>
<text x="107.1" y="68.7">6</text>
<text x="113.3" y="69.8">EN</text>
<text x="129.3" y="71.3">3</text>
<text x="107.1" y="76.7">1</text>
<text x="113.3" y="77.9">AAM</text>
<text x="113.3" y="72.5">VCC</text>
<text x="120.7" y="72.5">SW</text>
<text x="107.1" y="79.3">4</text>
<text x="113.3" y="80.5">GND</text>
<text x="121.5" y="80.5">FB</text>
<text x="129.3" y="79.3">8</text>
<text x="248.5" y="162">2</text>
<text x="248.5" y="167.3">6</text>
<text x="254.6" y="163.2">IN</text>
<text x="261.3" y="163.2">BST</text>
<text x="270.6" y="162">5</text>
<text x="248.5" y="170">7</text>
<text x="254.6" y="171.2">VCC</text>
<text x="254.6" y="168.5">EN</text>
<text x="262" y="171.2">SW</text>
<text x="270.6" y="170">3</text>
<text x="248.5" y="175.3">1</text>
<text x="248.5" y="178">4</text>
<text x="254.6" y="176.5">AAM</text>
<text x="254.6" y="179.2">GND</text>
<text x="262.8" y="179.2">FB</text>
<text x="270.6" y="178">8</text>
<text x="72.5" y="188.7">1</text>
<text x="78.6" y="189.8">VIN VOUT</text>
<text x="94.6" y="188.7">5</text>
<text x="72.5" y="194">3</text>
<text x="78.6" y="195.2">EN</text>
<text x="72.5" y="199.3">2</text>
<text x="78.6" y="200.5">GND</text>
<text x="86.5" y="200.5">NC</text>
<text x="94.6" y="199.3">4</text>
</g>
<g font-size="1.9" fill="#808080">
<text x="185.5" y="62.4">NOTE: v1.1.0 Change</text>
<text x="185.5" y="64.4">5V Supply is no longer needed. That's</text>
<text x="185.5" y="66.4">why this MP2315 is not mounted</text>
<text x="24.3" y="91">BUCK_EN/1.5C</text>
<text x="108.7" y="167.1">NOTE: v1.1.0 Change</text>
<text x="87.3" y="169.1">No separate 3.3V_MCU supply anymore. MIC is</text>
<text x="88.1" y="173.1">MCU supply to the main 3.3V DC/DC converter</text>
<text x="88.6" y="171.1">not mounted. Solder jumper is used to connect</text>
<text x="134.2" y="181.7">0R 1%</text>
<text x="134.2" y="184">1206</text>
<text x="168.3" y="187">BUCK_EN/1.5C</text>
</g>
</svg>
